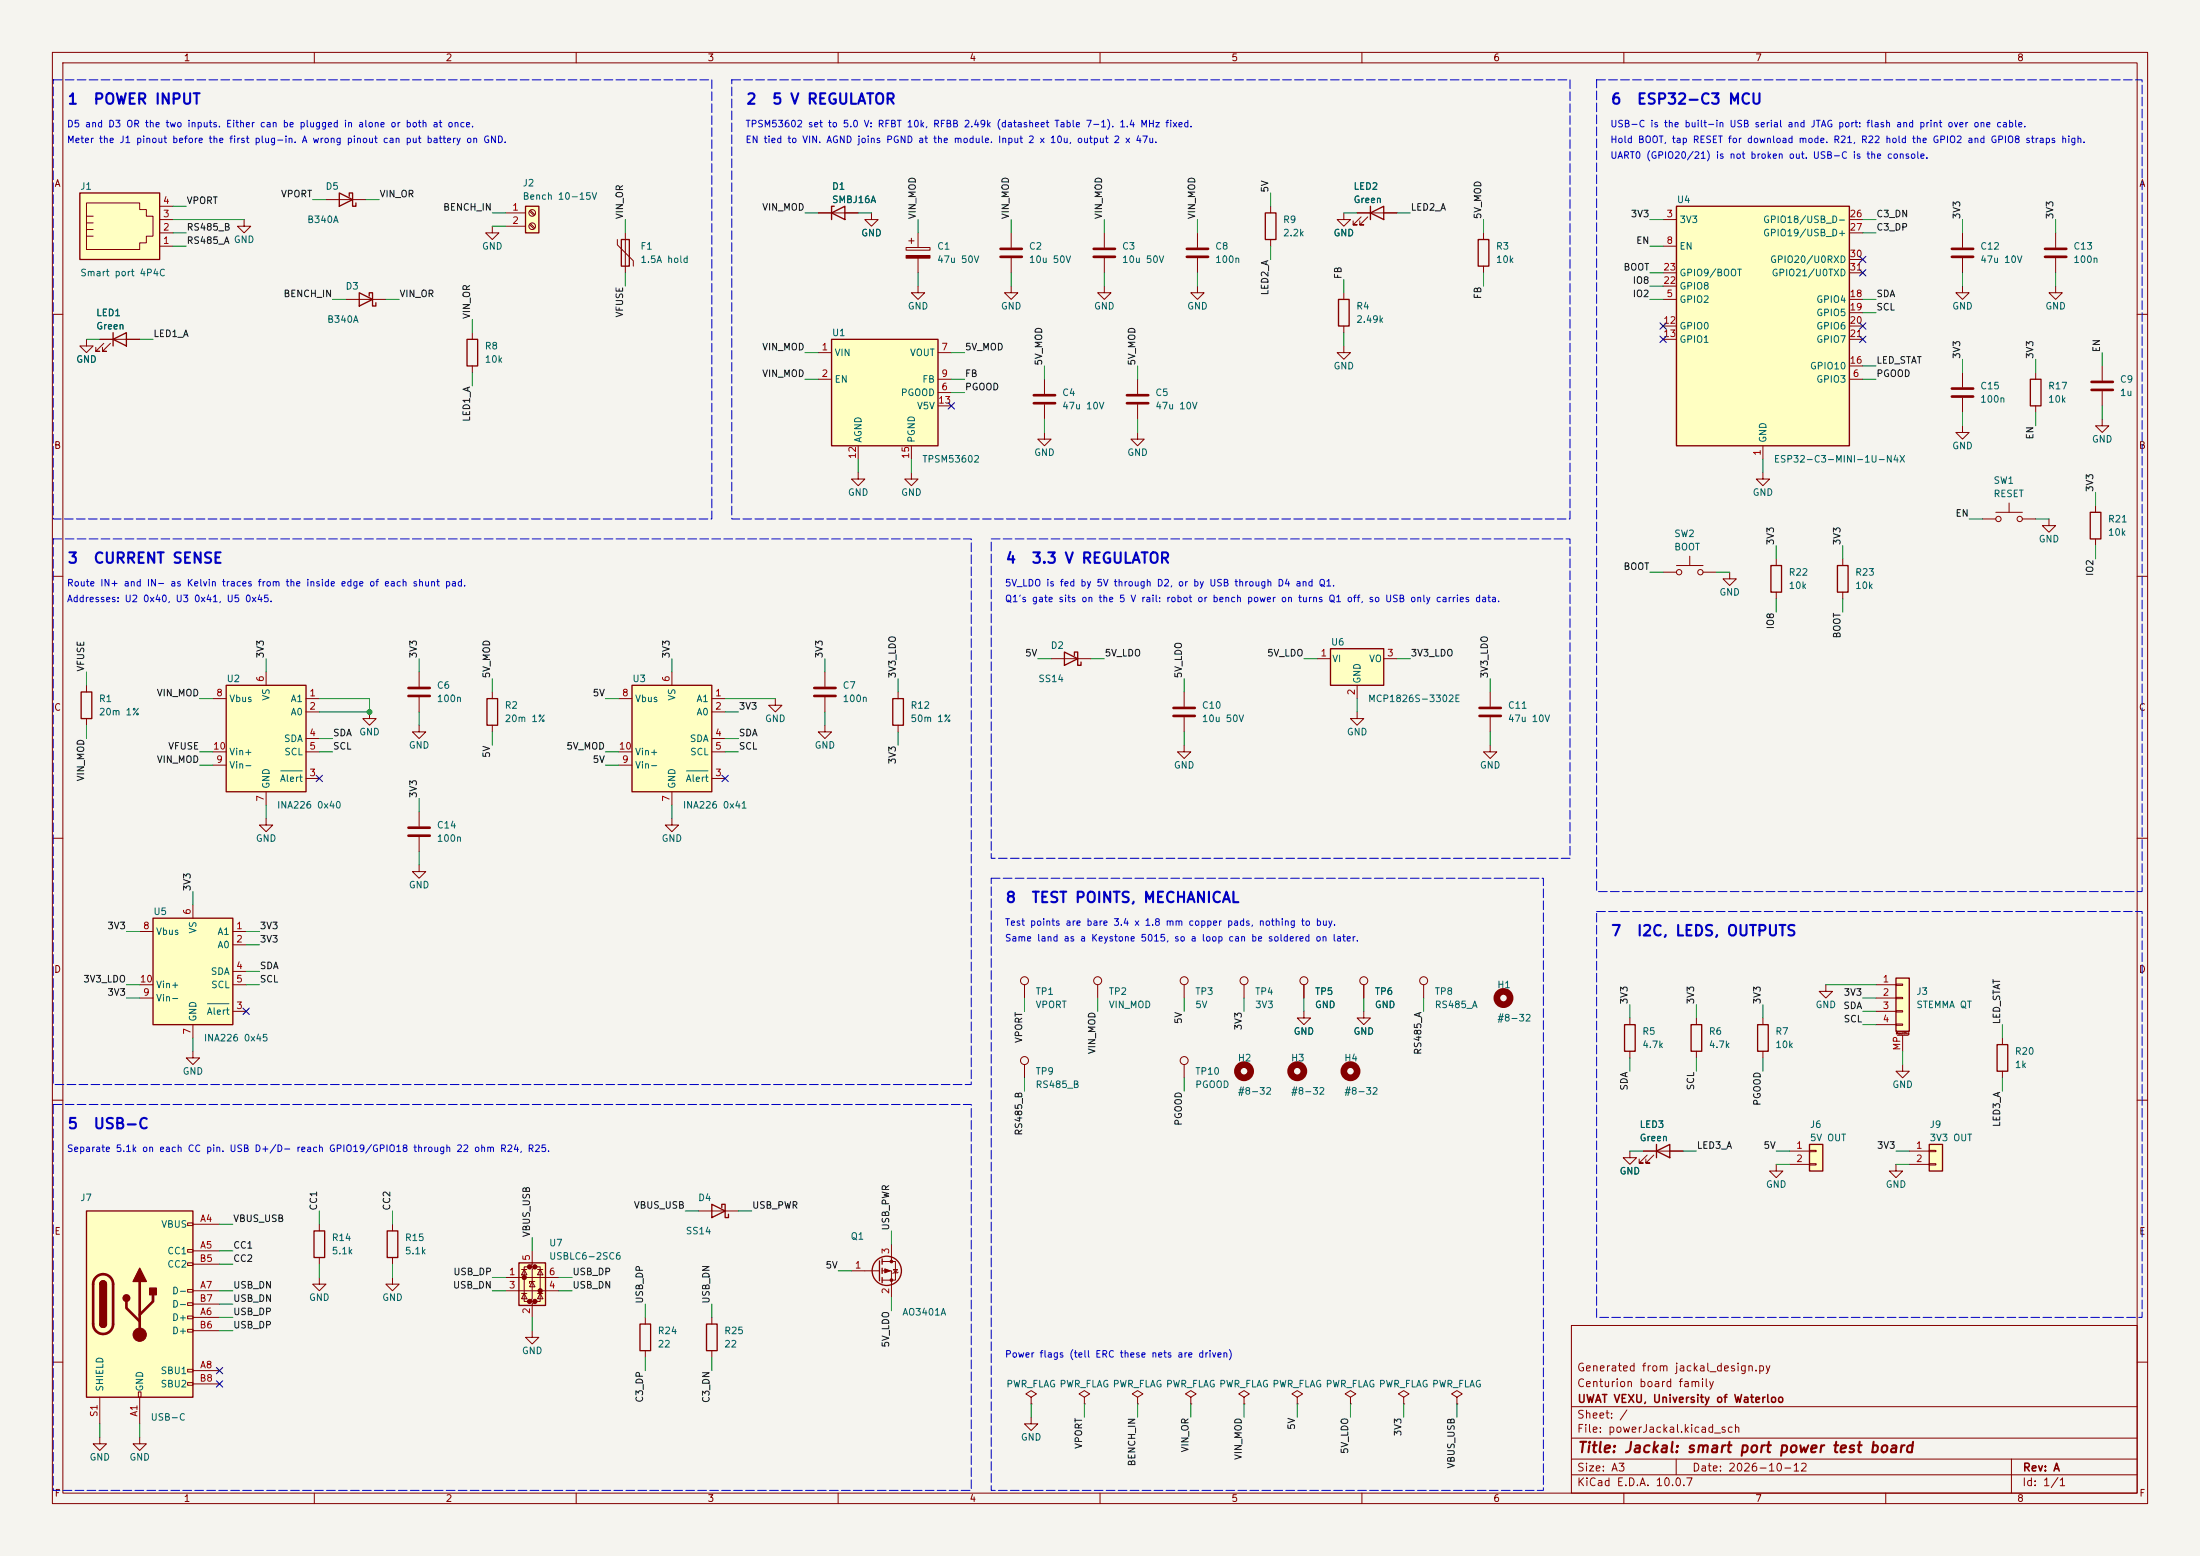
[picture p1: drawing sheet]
<svg xmlns="http://www.w3.org/2000/svg" width="420mm" height="297mm" viewBox="0 0 420 297" stroke-linecap="round" stroke-linejoin="round" font-family="sans-serif">
<path d="M0 0h420v297h-420z" fill="#f5f4ef" stroke="#f5f4ef" stroke-width=".19"/>
<g fill="none" stroke="#840000" stroke-width=".19">
<path d="M10 10h400v277h-400zM12 12h396v273h-396zM60 10v2M110 10v2M160 10v2M210 10v2M260 10v2M310 10v2M360 10v2M62.2 38.1h7.6M66 57.2h7.7M193 44.5v2.7"/>
<path d="M193 49.3v2.8M256.5 55.9v1.3M283.2 44.5v1.2M283.2 50.8v1.3M374.6 44.5v2.7M374.6 49.3v2.8M392.4 44.5v2.7M392.4 49.3v2.8M10 60h2M256.5 66v1.3h1.3l-1.3 1.3-1.2-1.3h1.2M256.5 62.2v1.3M408 60h2"/>
<path d="M401.3 80v1.3h1.3l-1.3 1.3-1.3-1.3h1.3M10 110h2M408 110h2M10 160h2M80 154.9v2.8M80 159.8v2.8M128.3 156.2v1.3h1.2l-1.2 1.3-1.3-1.3h1.3M408 160h2M10 210h2M408 210h2M61 233.7v1.2M61 243.8v1.3h1.2l-1.2 1.3-1.3-1.3h1.3"/>
<path d="M61 240v1.3M74.9 243.8v1.3h1.3l-1.3 1.3-1.2-1.3h1.2M300 253h108v32h-108zM10 260h2M26.7 274.3v1.3h1.2l-1.2 1.3-1.3-1.3h1.3M300 278.5h108M300 274.5h108M300 268.5h108M320 278.5v3M384 278.5v6.5M408 260h2M60 285v2"/>
<path d="M110 285v2M160 285v2M210 285v2M260 285v2M300 281.5h108M310 285v2M360 285v2"/>
</g>
<path d="M64.8 36.8l2.5 1.3-2.5 1.3zM66.7 37.5v-.7h.6v2.6h.6v-.7M68.6 55.9l2.5 1.3-2.5 1.2zM70.5 56.5v-.6h.6v2.5h.7v-.6M255.5 57.2h2.1v5h-2.1zM282.2 45.7h2v5.1h-2zM59.9 234.9h2.1v5.1h-2.1z" fill="none" stroke="#840000" stroke-width=".25"/>
<path d="M191 47.5h4.1M191 49h4.1M372.6 47.5h4.1M372.6 49h4.1M390.4 47.5h4.1M390.4 49h4.1M78 158h4M78 159.5h4" fill="none" stroke="#840000" stroke-width=".51"/>
<path d="M120.6 130.8h15.3v20.3h-15.3z" fill="#ffffc2"/>
<path d="M120.6 130.8h15.3v20.3h-15.3z" fill="none" stroke="#840000" stroke-width=".25"/>
<path d="M16.5 64.8v1.2h1.3l-1.3 1.3-1.3-1.3h1.3M118.1 133.4h2.5M128.3 128.3v2.5M135.9 133.4h2.5M135.9 135.9h2.5M118.1 143.5h2.5M118.1 146.1h2.5M128.3 151.1v2.6M135.9 148.6h2.5M135.9 141h2.5M135.9 143.5h2.5" fill="none" stroke="#840000" stroke-width=".19"/>
<path d="M131.1 147.1h4.1" fill="none" stroke="#006464" stroke-width=".19"/>
<path d="M15.2 36.8h15.3v12.7h-15.3z" fill="#ffffc2"/>
<g fill="none" stroke="#840000" stroke-width=".19">
<path d="M16.5 38.7h10.2v1.3h1.2v1.3h1.3v3.8h-1.3v1.3h-1.2v1.2h-10.2zM30.5 39.4h2.5M16.5 41.3h1.3M16.5 42.5h1.3M16.5 43.8h1.3M16.5 45.1h1.3M30.5 47h2.5M30.5 44.5h2.5M30.5 41.9h2.5M46.6 41.9v1.3h1.3l-1.3 1.3-1.3-1.3h1.3M19 64.8h7.7M19.8 65.5l-1.5 1.6h.7h-.7v-.8"/>
<path d="M21.1 65.5l-1.5 1.6h.7h-.7v-.8M101.6 254v1.3h1.3l-1.3 1.2-1.3-1.2h1.3M123.2 251.5v1.2M123.2 257.8v1.3"/>
</g>
<path d="M15.2 36.8h15.3v12.7h-15.3zM21.6 64.8l2.5-1.3v2.5zM21.6 63.5v2.5M122.2 252.7h2v5.1h-2z" fill="none" stroke="#840000" stroke-width=".25"/>
<path d="M29.2 175.3h15.2v20.3h-15.2z" fill="#ffffc2"/>
<path d="M29.2 175.3h15.2v20.3h-15.2z" fill="none" stroke="#840000" stroke-width=".25"/>
<path d="M26.7 177.8h2.5M36.8 172.7v2.6M44.4 177.8h2.6M26.7 188h2.5M26.7 190.5h2.5M36.8 195.6v2.5M44.4 180.3h2.6M44.4 193h2.6M44.4 185.4h2.6M44.4 188h2.6" fill="none" stroke="#840000" stroke-width=".19"/>
<path d="M39.6 191.6h4.1" fill="none" stroke="#006464" stroke-width=".19"/>
<path d="M99.1 241h5v8.2h-5z" fill="#ffffc2"/>
<g fill="#840000" stroke="#840000" stroke-width=".51">
<circle cx="100.1" cy="243.8" r=".25"/>
<circle cx="101.1" cy="241.8" r=".25"/>
<circle cx="101.1" cy="248.4" r=".25"/>
<circle cx="102.1" cy="241.8" r=".25"/>
<circle cx="102.1" cy="248.4" r=".25"/>
<circle cx="103.1" cy="246.4" r=".25"/>
</g>
<g fill="none" stroke="#840000" stroke-width=".19">
<path d="M74.9 233.7v1.2M101.6 238.8v2.5l-.5 .5h1l-.5 .5v5.6l-.5 .5h1l-.5 .5v2.6M74.9 240v1.3M96.5 243.8h10.2M96.5 246.4h10.2M99.6 246.9h1M99.6 242.3h1M100.1 242.3l.5 1h-1zM100.1 246.9l.5 1h-1zM101.1 241.8h-1v6.6h1M101.6 244.6l.5 1h-1zM102.1 244.6h-1v.4"/>
<path d="M102.1 241.8h1v6.6h-1M102.6 246.9h1M102.6 242.3h1M103.1 242.3l.5 1h-1zM103.1 246.9l.5 1h-1zM19 274.3v1.3h1.3l-1.3 1.3-1.2-1.3h1.2"/>
</g>
<path d="M73.9 234.9h2v5.1h-2zM99.1 241h5v8.2h-5z" fill="none" stroke="#840000" stroke-width=".25"/>
<path d="M16.5 231.1h20.3v35.6h-20.3z" fill="#ffffc2"/>
<g fill="none" stroke="#840000" stroke-width=".19">
<path d="M35.8 233.4h1v.5h-1zM35.8 238.5h1v.5h-1zM36.8 233.7h5.1M36.8 238.8h5.1M35.8 241h1v.6h-1zM35.8 246.1h1v.5h-1zM35.8 248.7h1v.5h-1zM35.8 251.2h1v.5h-1zM35.8 253.7h1v.6h-1zM36.8 251.5h5.1M36.8 246.4h5.1M36.8 241.3h5.1"/>
<path d="M36.8 254h5.1M36.8 248.9h5.1M19 266.7v5.1M26.4 265.7h.5v1h-.5zM26.7 266.7v5.1M35.8 261.4h1v.5h-1zM35.8 263.9h1v.5h-1zM36.8 261.6h5.1M36.8 264.2h5.1"/>
</g>
<path d="M16.5 231.1h20.3v35.6h-20.3zM19 245.1a.64 .64 0 0 1 .7-.6 .64 .64 0 0 1 .6 .6M19 252.7a.64 .64 0 0 0 .7 .7 .64 .64 0 0 0 .6-.7" fill="none" stroke="#840000" stroke-width=".25"/>
<path d="M18.3 243.8a1.9 1.9 0 0 1 2.1-.4 1.9 1.9 0 0 1 1.2 1.7v7.6a1.91 1.91 0 0 1-1.9 1.9 1.91 1.91 0 0 1-1.9-1.9v-7.7l.2-.7zM24.1 248.4v1.3l2.6 2.5M26.7 244.6v10.2M29.2 247.1v1.3l-2.5 2.6" fill="none" stroke="#840000" stroke-width=".51"/>
<g fill="#840000" stroke="#840000" stroke-width=".25">
<path d="M19 245.1h1.3v7.6h-1.3z"/>
<path d="M19.2 244.7a.64 .64 0 0 1 .7-.2 .64 .64 0 0 1 .4 .6h-1.3z"/>
<path d="M19 252.7h1.3a.64 .64 0 0 1-.6 .7 .64 .64 0 0 1-.7-.7z"/>
<path d="M26.7 242.1l1.2 2.5h-2.5z"/>
<path d="M28.6 245.9h1.2v1.2h-1.2z"/>
<circle cx="24.1" cy="247.8" r=".63"/>
</g>
<circle cx="26.7" cy="254.8" r="1.27" fill="#840000" stroke="#840000" stroke-width=".19"/>
<path d="M368.3 218.4h2.5v5.1h-2.5z" fill="#ffffc2"/>
<path d="M118.6 45.7h1.5v5.1h-1.5zM89.2 64.8h2v5.1h-2zM381.3 199.4h2v5.1h-2zM368.3 218.4h2.5v5.1h-2.5z" fill="none" stroke="#840000" stroke-width=".25"/>
<g fill="none" stroke="#840000" stroke-width=".19">
<path d="M94 43.2v1.3h1.2l-1.2 1.2-1.3-1.2h1.3M117.9 45.7v1l3 3.1v1M119.4 44.5v7.6M90.2 63.5v1.3M90.2 69.9v1.2M80 138.4v1.3h1.3l-1.3 1.3-1.3-1.3h1.3M382.3 198.1v1.3M363.2 203.2v1.3h1.3l-1.3 1.2-1.3-1.2h1.3M364.5 219.7h3.8M368.3 219.6h1.3v.2h-1.3zM382.3 204.5v1.2M364.5 222.2h3.8"/>
<path d="M368.3 222.1h1.3v.3h-1.3z"/>
</g>
<path d="M100.3 39.4h2.6v5.1h-2.6z" fill="#ffffc2"/>
<path d="M100.3 39.4h2.6v5.1h-2.6zM203.2 124.5l2.5 1.2-2.5 1.3zM205.1 125.1v-.6h.6v2.5h.7v-.6" fill="none" stroke="#840000" stroke-width=".25"/>
<g fill="none" stroke="#840000" stroke-width=".19">
<path d="M96.5 40.6h3.8M96.5 43.2h3.8M101.1 40.3l.8 .8M101.1 42.8l.8 .9M101.2 40.1l.9 .9M101.2 42.7l.9 .8M200.7 125.7h7.6M226.1 132.1v2.8M226.1 136.9v2.8"/>
<circle cx="101.6" cy="43.2" r=".63"/>
<circle cx="101.6" cy="40.6" r=".63"/>
</g>
<path d="M224 135.1h4.1M224 136.7h4.1" fill="none" stroke="#840000" stroke-width=".51"/>
<path d="M254 123.8h10.2v7h-10.2z" fill="#ffffc2"/>
<path d="M15.5 132.1h2v5.1h-2zM170.4 133.4h2.1v5h-2.1zM254 123.8h10.2v7h-10.2zM322.8 195.6h2.1v5.1h-2.1zM335.5 195.6h2.1v5.1h-2.1zM316.2 219.7l2.6-1.3v2.6zM316.2 218.4v2.6M135.9 229.9l2.5 1.2-2.5 1.3zM137.8 230.5v-.6h.6v2.5h.7v-.6M134.9 252.7h2v5.1h-2z" fill="none" stroke="#840000" stroke-width=".25"/>
<g fill="none" stroke="#840000" stroke-width=".19">
<path d="M16.5 130.8v1.3M16.5 137.2v1.2M148 133.4v1.2h1.3l-1.3 1.3-1.3-1.3h1.3M157.5 138.4v1.3h1.2l-1.2 1.3-1.3-1.3h1.3M157.5 128.3v2.8M157.5 133.1v2.8M171.4 132.1v1.3M171.4 138.4v1.3M251.5 125.7h2.5M259.1 135.9v1.3h1.2l-1.2 1.2-1.3-1.2h1.3M259.1 130.8v2.6M264.2 125.7h2.5"/>
<path d="M284.5 132.1v2.8M284.5 136.9v2.8M226.1 142.2v1.3h1.2l-1.2 1.3-1.3-1.3h1.3M284.5 142.2v1.3h1.2l-1.2 1.3-1.3-1.3h1.3M209.5 188v2.5M226.1 188v2.5M237.5 188v2.5M323.8 194.3v1.3M336.5 194.3v1.3M313.7 219.7h7.6M323.8 200.7v1.2M336.5 200.7v1.2"/>
<path d="M133.3 231.1h7.7M314.5 220.5l-1.6 1.5h.8h-.8v-.8M315.7 220.5l-1.5 1.5h.8h-.8v-.8M135.9 251.5v1.2M135.9 257.8v1.3"/>
<circle cx="209.5" cy="187.2" r=".76"/>
<circle cx="226.1" cy="187.2" r=".76"/>
<circle cx="237.5" cy="187.2" r=".76"/>
</g>
<path d="M155.4 131.3h4.1M155.4 132.8h4.1M282.4 135.1h4.1M282.4 136.7h4.1" fill="none" stroke="#840000" stroke-width=".51"/>
<path d="M361.9 186.7h2.6v10.2h-2.6z" fill="#ffffc2"/>
<path d="M361.9 186.7h2.6v10.2h-2.6z" fill="none" stroke="#840000" stroke-width=".25"/>
<path d="M348.6 188v1.2h1.2l-1.2 1.3-1.3-1.3h1.3M358.1 188h3.8M358.1 190.5h3.8M358.1 193h3.8M358.1 195.6h3.8M361.9 187.8h1.3v.3h-1.3zM361.9 190.4h1.3v.2h-1.3zM361.9 192.9h1.3v.3h-1.3zM361.9 195.5h1.3v.2h-1.3zM362.2 197.6h2M363.2 197.6v3.1M361.9 222.2v1.3h1.3l-1.3 1.3-1.2-1.3h1.2" fill="none" stroke="#840000" stroke-width=".19"/>
<path d="M345.4 218.4h2.6v5.1h-2.6z" fill="#ffffc2"/>
<path d="M345.4 218.4h2.6v5.1h-2.6z" fill="none" stroke="#840000" stroke-width=".25"/>
<path d="M341.6 219.7h3.8M345.4 219.6h1.3v.2h-1.3zM341.6 222.2h3.8M345.4 222.1h1.3v.3h-1.3z" fill="none" stroke="#840000" stroke-width=".19"/>
<path d="M43.2 130.8h15.2v20.3h-15.2z" fill="#ffffc2"/>
<g fill="none" stroke="#840000" stroke-width=".25">
<path d="M387.6 72.4h2v5.1h-2zM338.1 108h2v5h-2zM350.8 108h2v5h-2zM43.2 130.8h15.2v20.3h-15.2zM93 133.4h2v5h-2zM310.1 195.6h2.1v5.1h-2.1zM167.9 240.7v3.8M168.4 240.3v1M168.4 242.1v1M168.4 243.8v1.1"/>
<circle cx="169.3" cy="242.6" r="2.79"/>
</g>
<g fill="none" stroke="#840000" stroke-width=".19">
<path d="M173 47.2h4.5v.6h-4.5zM173.5 46h1M174 45.5v1M175.3 54.6v1.3h1.2l-1.2 1.3-1.3-1.3h1.3M175.3 44.5v2.7M175.3 49.3v2.8M210.8 54.6v1.3h1.3l-1.3 1.3-1.3-1.3h1.3M256.5 40.6v1.3h1.3l-1.3 1.3-1.2-1.3h1.2M374.6 54.6v1.3h1.3l-1.3 1.3-1.2-1.3h1.2M392.4 54.6v1.3h1.3l-1.3 1.3-1.2-1.3h1.2M374.6 71.1v2.8M374.6 75.9v2.8"/>
<path d="M388.6 71.1v1.3M388.6 77.5v1.2M336.5 90.2v1.2h1.3l-1.3 1.3-1.2-1.3h1.2M374.6 81.3v1.3h1.3l-1.3 1.2-1.2-1.2h1.2M378.5 99.1h2.5M381 97.8h5.1M383.5 96v1.8M386.1 99.1h2.5M391.2 99.1v1.2h1.2l-1.2 1.3-1.3-1.3h1.3M317.5 109.2h2.5M320 108h5.1M322.6 106.2v1.8"/>
<path d="M325.1 109.2h2.6M330.2 109.2v1.3h1.3l-1.3 1.3-1.3-1.3h1.3M339.1 106.7v1.3M339.1 113v1.3M351.8 106.7v1.3M351.8 113v1.3M40.6 133.4h2.6M50.8 128.3v2.5M58.4 133.4h2.6M58.4 135.9h2.6M70.5 135.9v1.3h1.3l-1.3 1.2-1.2-1.2h1.2M94 132.1v1.3"/>
<path d="M94 138.4v1.3M40.6 143.5h2.6M40.6 146.1h2.6M50.8 156.2v1.3h1.3l-1.3 1.3-1.3-1.3h1.3M50.8 151.1v2.6M58.4 148.6h2.6M58.4 141h2.6M58.4 143.5h2.6M80 165.1v1.3h1.3l-1.3 1.2-1.3-1.2h1.3M195.6 188v2.5M248.9 193v1.3h1.3l-1.3 1.3-1.3-1.3h1.3M248.9 188v2.5"/>
<path d="M260.3 193v1.3h1.3l-1.3 1.3-1.2-1.3h1.2M260.3 188v2.5M271.8 188v2.5M311.1 194.3v1.3M36.8 200.7v1.2h1.3l-1.3 1.3-1.2-1.3h1.2M195.6 203.2v2.5M226.1 203.2v2.5M311.1 219.7v1.3h1.3l-1.3 1.2-1.2-1.2h1.2M311.1 200.7v1.2M170.2 237.5v3.3M339.1 222.2v1.3h1.3l-1.3 1.3-1.3-1.3h1.3M162.6 242.6h5.3"/>
<path d="M168.4 240.8h2.5v3.5h-2.5M168.4 242.6h1.8v5M170.6 242.3h.7l-.4 .7zM171.4 242.8l-1 .3M196.8 270.5v1.3h1.3l-1.3 1.2-1.2-1.2h1.2M196.8 266.7l1.1-.6-1.1-.7-1 .7 1 .6v1.3M196.8 268h.1M207 266.7l1-.6-1-.7-1 .7 1 .6v1.3M207 268h.1M217.2 266.7l1-.6-1-.7-1 .7 1 .6v1.3M217.2 268h.1M227.3 266.7l1-.6-1-.7-1 .7 1 .6v1.3"/>
<path d="M227.3 268h.1M237.5 266.7l1-.6-1-.7-1 .7 1 .6v1.3M237.5 268h.1M247.6 266.7l1.1-.6-1.1-.7-1 .7 1 .6v1.3M247.6 268h.1M257.8 266.7l1-.6-1-.7-1 .7 1 .6v1.3M257.8 268h.1M268 266.7l1-.6-1-.7-1 .7 1 .6v1.3M268 268h.1M278.1 266.7l1-.6-1-.7-1 .7 1 .6v1.3M278.1 268h.1"/>
<circle cx="381.5" cy="99.1" r=".51"/>
<circle cx="385.6" cy="99.1" r=".51"/>
<circle cx="320.5" cy="109.2" r=".51"/>
<circle cx="324.6" cy="109.2" r=".51"/>
<circle cx="195.6" cy="187.2" r=".76"/>
<circle cx="248.9" cy="187.2" r=".76"/>
<circle cx="260.4" cy="187.2" r=".76"/>
<circle cx="271.8" cy="187.2" r=".76"/>
<circle cx="195.6" cy="202.4" r=".76"/>
<circle cx="226.1" cy="202.4" r=".76"/>
</g>
<path d="M53.6 147.1h4.1" fill="none" stroke="#006464" stroke-width=".19"/>
<g fill="none" stroke="#840000" stroke-width="1.3">
<circle cx="287" cy="190.5" r="1.27"/>
<circle cx="237.5" cy="204.5" r="1.27"/>
<circle cx="247.6" cy="204.5" r="1.27"/>
<circle cx="257.8" cy="204.5" r="1.27"/>
</g>
<path d="M372.6 74.2h4.1M372.6 75.7h4.1" fill="none" stroke="#840000" stroke-width=".51"/>
<g fill="#840000" stroke="#840000" stroke-width=".19">
<path d="M168.9 242.2l1 .4-1 .4z"/>
<path d="M173 48.8h4.5v.5h-4.5z"/>
<circle cx="170.2" cy="240.8" r=".25"/>
<circle cx="170.2" cy="244.3" r=".25"/>
</g>
<path d="M320 39.4h33.1v45.7h-33.1z" fill="#ffffc2"/>
<path d="M159.3 39.4h-.6v2.5M320 39.4h33.1v45.7h-33.1zM158.7 40.6l2.6-1.2v2.5zM399 97.8h2.1v5.1h-2.1z" fill="none" stroke="#840000" stroke-width=".25"/>
<g fill="none" stroke="#840000" stroke-width=".19">
<path d="M156.2 40.6h7.6M166.4 40.6v1.3h1.2l-1.2 1.3-1.3-1.3h1.3M193 54.6v1.3h1.3l-1.3 1.3-1.2-1.3h1.2M210.8 44.5v2.7M210.8 49.3v2.8M228.6 44.5v2.7M228.6 49.3v2.8M317.5 41.9h2.5M317.5 57.2h2.5M317.5 47h2.5M317.5 54.6h2.5M317.5 52.1h2.5"/>
<path d="M353.1 41.9h2.5M353.1 57.2h2.5M353.1 59.7h2.5M353.1 52.1h2.5M353.1 44.5h2.5M353.1 49.5h2.5M199.4 72.4v2.8M199.4 77.2v2.8M217.2 72.4v2.8M217.2 77.2v2.8M317.5 62.2h2.5M317.5 64.8h2.5"/>
<path d="M353.1 72.4h2.5M353.1 62.2h2.5M353.1 64.8h2.5M353.1 69.9h2.5M401.3 69.9v2.7M401.3 74.7v2.8M199.4 82.6v1.2h1.3l-1.3 1.3-1.3-1.3h1.3M217.2 82.6v1.2h1.2l-1.2 1.3-1.3-1.3h1.3M336.5 85.1v2.5M400 96.5v1.3M400 102.9v1.2M80 128.3v2.8"/>
<path d="M80 133.1v2.8"/>
</g>
<path d="M208.8 47.5h4.1M208.8 49h4.1M226.6 47.5h4M226.6 49h4M197.4 75.4h4M197.4 77h4M215.1 75.4h4.1M215.1 77h4.1M399.3 72.9h4.1M399.3 74.4h4.1M78 131.3h4M78 132.8h4" fill="none" stroke="#840000" stroke-width=".51"/>
<path d="M158.7 64.8h20.4v20.3h-20.4z" fill="#ffffc2"/>
<path d="M261.6 39.4v2.5M241.6 40.6h2v5.1h-2zM261.6 40.6l2.6-1.2v2.5zM158.7 64.8h20.4v20.3h-20.4z" fill="none" stroke="#840000" stroke-width=".25"/>
<g fill="none" stroke="#840000" stroke-width=".19">
<path d="M242.6 39.4v1.2M156.2 40.6h2.5M161.3 40.6h2.5M228.6 54.6v1.3h1.3l-1.3 1.3-1.3-1.3h1.3M242.6 45.7v1.3M259.1 40.6h7.6M259.8 41.4l-1.5 1.5h.8h-.8v-.7M261.1 41.4l-1.5 1.5h.7h-.7v-.7M19 64.8h2.6M24.1 64.8h2.6M156.2 67.3h2.5M156.2 72.4h2.5"/>
<path d="M179.1 67.3h2.5M179.1 72.4h2.5M179.1 74.9h2.5M179.1 77.5h2.5M163.8 90.2v1.2h1.3l-1.3 1.3-1.2-1.3h1.2M163.8 85.1v2.5M174 90.2v1.2h1.3l-1.3 1.3-1.3-1.3h1.3M174 85.1v2.5M248.9 188v2.5M260.3 188v2.5M313.7 219.7h2.5M318.8 219.7h2.5"/>
</g>
<g fill="none" stroke="#009600" stroke-width=".19">
<path d="M33 39.4h2.6M59.7 38.1h2.5M69.8 38.1h2.6M242.6 36.8v2.6M33 41.9h13.6M33 47h2.6M33 44.5h2.6M63.5 57.2h2.5M73.7 57.2h2.5M94 43.2h2.5M94 40.6h2.5M119.4 41.9v2.6"/>
<path d="M119.4 52.1v2.5M153.7 40.6h2.5M163.8 40.6h2.6M175.3 41.9v2.6M175.3 52.1v2.5M193 41.9v2.6M193 52.1v2.5M210.8 41.9v2.6M210.8 52.1v2.5M228.6 41.9v2.6M228.6 52.1v2.5M242.6 47v2.5"/>
<path d="M256.5 40.6h2.6M256.5 53.3v2.6M266.7 40.6h2.5M283.2 41.9v2.6M283.2 52.1v2.5M315 41.9h2.5M315 47h2.5M315 52.1h2.5M315 57.2h2.5M315 54.6h2.5M355.6 41.9h2.5M355.6 44.5h2.5"/>
<path d="M355.6 57.2h2.5M355.6 59.7h2.5M374.6 41.9v2.6M374.6 52.1v2.5M392.4 41.9v2.6M392.4 52.1v2.5M16.5 64.8h2.5M26.7 64.8h2.5M90.2 61v2.5M90.2 71.1v2.6M153.7 72.4h2.5M153.7 67.3h2.5"/>
<path d="M181.6 72.4h2.5M181.6 67.3h2.5M181.6 74.9h2.5M199.4 69.9v2.5M217.2 69.9v2.5M256.5 63.5v2.5M355.6 69.9h2.5M355.6 72.4h2.5M374.6 68.6v2.5M374.6 78.7v2.6M388.6 68.6v2.5M388.6 78.7v2.6"/>
<path d="M401.3 67.3v2.6M401.3 77.5v2.5M163.8 87.6v2.6M174 87.6v2.6M199.4 80v2.6M217.2 80v2.6M336.5 87.6v2.6M375.9 99.1h2.6M388.6 99.1h2.6M400 94v2.5M315 109.2h2.5M327.7 109.2h2.5"/>
<path d="M339.1 104.1v2.6M339.1 114.3v2.5M351.8 104.1v2.6M351.8 114.3v2.5M400 104.1v2.6M16.5 128.3v2.5M16.5 138.4v2.6M38.1 133.4h2.5M50.8 125.7v2.6M61 133.4h9.5v2.5h-9.5M80 125.7v2.6M80 135.9v2.5"/>
<path d="M94 129.5v2.6M94 139.7v2.5M115.6 133.4h2.5M128.3 125.7v2.6M138.4 133.4h9.6M138.4 135.9h2.6M157.5 125.7v2.6M157.5 135.9v2.5M171.4 129.5v2.6M171.4 139.7v2.5M198.1 125.7h2.6M208.3 125.7h2.5"/>
<path d="M226.1 129.5v2.6M226.1 139.7v2.5M248.9 125.7h2.6M259.1 133.4v2.5M266.7 125.7h2.5M284.5 129.5v2.6M284.5 139.7v2.5M38.1 143.5h2.5M38.1 146.1h2.5M50.8 153.7v2.5M61 143.5h2.5M61 141h2.5"/>
<path d="M80 152.4v2.5M115.6 143.5h2.5M115.6 146.1h2.5M128.3 153.7v2.5M138.4 143.5h2.6M138.4 141h2.6M24.1 177.8h2.6M36.8 170.2v2.5M47 177.8h2.5M80 162.6v2.5M24.1 190.5h2.6M24.1 188h2.6"/>
<path d="M36.8 198.1v2.6M47 188h2.5M47 185.4h2.5M47 180.3h2.5M195.6 190.5v2.5M209.5 190.5v2.5M226.1 190.5v2.5M237.5 190.5v2.5M248.9 190.5v2.5M260.3 190.5v2.5M271.8 190.5v2.5M311.1 191.8v2.5"/>
<path d="M323.8 191.8v2.5M336.5 191.8v2.5M348.6 188h9.5M355.6 190.5h2.5M355.6 193h2.5M355.6 195.6h2.5M382.3 195.6v2.5M195.6 205.7v2.6M226.1 205.7v2.6M311.1 219.7h2.6M311.1 201.9v2.6M321.3 219.7h2.5"/>
<path d="M323.8 201.9v2.6M336.5 201.9v2.6M339.1 219.7h2.5M361.9 219.7h2.6M363.2 200.7v2.5M382.3 205.7v2.6M41.9 233.7h2.5M41.9 238.8h2.5M61 231.1v2.6M74.9 231.1v2.6M101.6 236.2v2.6M130.8 231.1h2.5"/>
<path d="M141 231.1h2.5M170.2 234.9v2.6M339.1 222.2h2.5M361.9 222.2h2.6M41.9 246.4h2.5M41.9 254h2.5M41.9 248.9h2.5M41.9 241.3h2.5M41.9 251.5h2.5M61 241.3v2.5M74.9 241.3v2.5M94 243.8h2.5"/>
<path d="M94 246.4h2.5M101.6 251.5v2.5M106.7 243.8h2.5M106.7 246.4h2.5M123.2 248.9v2.6M123.2 259.1v2.5M135.9 248.9v2.6M135.9 259.1v2.5M160 242.6h2.6M170.2 247.6v2.6M19 271.8v2.5M26.7 271.8v2.5"/>
<path d="M196.8 268v2.5M207 268v2.5M217.2 268v2.5M227.3 268v2.5M237.5 268v2.5M247.6 268v2.5M257.8 268v2.5M268 268v2.5M278.1 268v2.5"/>
</g>
<g fill="none" stroke="#000084" stroke-width=".19">
<path d="M355 51.5l1.2 1.2M355 48.9l1.2 1.2M356.2 51.5l-1.2 1.2M356.2 48.9l-1.2 1.2M181 76.9l1.2 1.2M182.2 76.9l-1.2 1.2M316.9 64.2l1.2 1.2M316.9 61.6l1.2 1.2M318.1 64.2l-1.2 1.2M318.1 61.6l-1.2 1.2M355 61.6l1.2 1.2M355 64.2l1.2 1.2"/>
<path d="M356.2 61.6l-1.2 1.2M356.2 64.2l-1.2 1.2M60.4 148l1.2 1.2M61.6 148l-1.2 1.2M137.8 148l1.2 1.2M139 148l-1.2 1.2M46.4 192.4l1.2 1.2M47.6 192.4l-1.2 1.2M41.3 263.6l1.2 1.2M41.3 261l1.2 1.2M42.5 263.6l-1.2 1.2M42.5 261l-1.2 1.2"/>
</g>
<path d="M10.2 15.2h125.7v83.9h-125.7v-83.9M139.7 15.2h160v83.9h-160v-83.9M304.8 15.2h104.1v155h-104.1v-155M10.2 102.9h175.2v104.1h-175.2v-104.1M189.2 102.9h110.5v60.9h-110.5v-60.9M189.2 167.6h105.4v116.9h-105.4v-116.9M304.8 174h104.1v77.5h-104.1v-77.5M10.2 210.8h175.2v73.7h-175.2v-73.7" fill="none" stroke="#0000c2" stroke-width=".19" stroke-dasharray="1.7 .6"/>
<circle cx="70.5" cy="135.9" r=".46" fill="#009600" stroke="#009600" stroke-width=".19"/>
<g font-size="2" fill="#0000c2">
<text x="12.8" y="20.4">1</text>
<text x="17.7" y="20.4">POWER INPUT</text>
<text x="142.3" y="20.4">2</text>
<text x="147.3" y="20.4">5 V REGULATOR</text>
<text x="307.4" y="20.4">6</text>
<text x="312.4" y="20.4">ESP32-C3 MCU</text>
<text x="12.8" y="108">3</text>
<text x="17.7" y="108">CURRENT SENSE</text>
<text x="191.8" y="108">4</text>
<text x="196.8" y="108">3.3 V REGULATOR</text>
<text x="191.8" y="172.8">8</text>
<text x="196.8" y="172.8">TEST POINTS, MECHANICAL</text>
<text x="307.4" y="179.2">7</text>
<text x="312.4" y="179.2">I2C, LEDS, OUTPUTS</text>
<text x="12.8" y="216">5</text>
<text x="17.7" y="216">USB-C</text>
</g>
<text font-size="2" fill="#840000" x="301" y="277.8">Title: Jackal: smart port power test board</text>
<g font-size="1.5" fill="#840000">
<text x="300.9" y="262.1">Generated from jackal_design.py</text>
<text x="300.9" y="265.1">Centurion board family</text>
<text x="301" y="268.1">UWAT VEXU, University of Waterloo</text>
<text x="300.9" y="273.8">File: powerJackal.kicad_sch</text>
<text x="300.9" y="271.1">Sheet: /</text>
<text x="300.9" y="281.2">Size: A3</text>
<text x="322.9" y="281.2">Date: 2026-10-12</text>
<text x="386" y="281.2">Rev: A</text>
<text x="300.9" y="284">KiCad E.D.A. 10.0.7</text>
<text x="385.9" y="284">Id: 1/1</text>
</g>
<g font-size="1.3" fill="#840000">
<text x="35" y="12">1</text>
<text x="85" y="12">2</text>
<text x="135" y="12">3</text>
<text x="185" y="12">4</text>
<text x="235" y="12">5</text>
<text x="285" y="12">6</text>
<text x="335" y="12">7</text>
<text x="385" y="12">8</text>
<text x="10.3" y="36">A</text>
<text x="408.3" y="36">A</text>
<text x="10.2" y="86">B</text>
<text x="408.2" y="86">B</text>
<text x="10.2" y="136">C</text>
<text x="408.2" y="136">C</text>
<text x="10.2" y="186">D</text>
<text x="408.2" y="186">D</text>
<text x="10.3" y="236">E</text>
<text x="408.3" y="236">E</text>
<text x="10.3" y="286">F</text>
<text x="35" y="287">1</text>
<text x="85" y="287">2</text>
<text x="135" y="287">3</text>
<text x="185" y="287">4</text>
<text x="235" y="287">5</text>
<text x="285" y="287">6</text>
<text x="335" y="287">7</text>
<text x="385" y="287">8</text>
<text x="408.3" y="286">F</text>
</g>
<g font-size="1.3" fill="#0000c2">
<text x="12.7" y="24.6">D5 and D3 OR the two inputs. Either can be plugged in alone or both at once.</text>
<text x="12.7" y="27.6">Meter the J1 pinout before the first plug-in. A wrong pinout can put battery on GND.</text>
<text x="142.2" y="24.6">TPSM53602 set to 5.0 V: RFBT 10k, RFBB 2.49k (datasheet Table 7-1). 1.4 MHz fixed.</text>
<text x="142.2" y="27.6">EN tied to VIN. AGND joins PGND at the module. Input 2 x 10u, output 2 x 47u.</text>
<text x="307.3" y="27.6">Hold BOOT, tap RESET for download mode. R21, R22 hold the GPIO2 and GPIO8 straps high.</text>
<text x="307.3" y="24.6">USB-C is the built-in USB serial and JTAG port: flash and print over one cable.</text>
<text x="307.3" y="30.6">UART0 (GPIO20/21) is not broken out. USB-C is the console.</text>
<text x="12.7" y="112.2">Route IN+ and IN- as Kelvin traces from the inside edge of each shunt pad.</text>
<text x="191.7" y="112.2">5V_LDO is fed by 5V through D2, or by USB through D4 and Q1.</text>
<text x="12.7" y="115.2">Addresses: U2 0x40, U3 0x41, U5 0x45.</text>
<text x="191.7" y="115.2">Q1's gate sits on the 5 V rail: robot or bench power on turns Q1 off, so USB only carries data.</text>
<text x="191.7" y="177">Test points are bare 3.4 x 1.8 mm copper pads, nothing to buy.</text>
<text x="191.7" y="180">Same land as a Keystone 5015, so a loop can be soldered on later.</text>
<text x="12.7" y="220.2">Separate 5.1k on each CC pin. USB D+/D- reach GPIO19/GPIO18 through 22 ohm R24, R25.</text>
<text x="191.7" y="259.4">Power flags (tell ERC these nets are driven)</text>
</g>
<g font-size="1.3" fill="#006464">
<text x="99.7" y="35.9">J2</text>
<text x="15.2" y="36.5">J1</text>
<text x="62.1" y="36.5">D5</text>
<text x="99.7" y="38.4">Bench 10-15V</text>
<text x="158.7" y="36.5">D1</text>
<text x="158.7" y="39.1">SMBJ16A</text>
<text x="258.3" y="36.5">LED2</text>
<text x="258.3" y="39.1">Green</text>
<text x="320" y="39.1">U4</text>
<text x="58.5" y="42.9">B340A</text>
<text x="91.9" y="48">GND</text>
<text x="122.2" y="48">F1</text>
<text x="164.3" y="45.4">GND</text>
<text x="178.8" y="48">C1</text>
<text x="196.3" y="48">C2</text>
<text x="214.1" y="48">C3</text>
<text x="231.9" y="48">C8</text>
<text x="244.8" y="42.9">R9</text>
<text x="244.8" y="45.4">2.2k</text>
<text x="254.5" y="45.4">GND</text>
<text x="285.5" y="48">R3</text>
<text x="320.5" y="42.9">3V3</text>
<text x="320.5" y="48">EN</text>
<text x="336.5" y="42.9">GPIO18/USB_D-</text>
<text x="336.5" y="45.4">GPIO19/USB_D+</text>
<text x="377.9" y="48">C12</text>
<text x="395.7" y="48">C13</text>
<text x="15.2" y="53">Smart port 4P4C</text>
<text x="122.2" y="50.5">1.5A hold</text>
<text x="178.8" y="50.5">47u 50V</text>
<text x="196.3" y="50.5">10u 50V</text>
<text x="214.1" y="50.5">10u 50V</text>
<text x="231.9" y="50.5">100n</text>
<text x="285.5" y="50.5">10k</text>
<text x="320.5" y="53">GPIO9/BOOT</text>
<text x="337.8" y="50.5">GPIO20/U0RXD</text>
<text x="338.1" y="53">GPIO21/U0TXD</text>
<text x="377.9" y="50.5">47u 10V</text>
<text x="395.7" y="50.5">100n</text>
<text x="65.9" y="55.6">D3</text>
<text x="173.2" y="59.4">GND</text>
<text x="191" y="59.4">GND</text>
<text x="208.8" y="59.4">GND</text>
<text x="226.5" y="59.4">GND</text>
<text x="258.8" y="59.4">R4</text>
<text x="320.5" y="58.1">GPIO2</text>
<text x="320.5" y="55.6">GPIO8</text>
<text x="346.6" y="58.1">GPIO4</text>
<text x="372.6" y="59.4">GND</text>
<text x="390.4" y="59.4">GND</text>
<text x="18.3" y="60.7">LED1</text>
<text x="18.3" y="63.2">Green</text>
<text x="62.4" y="61.9">B340A</text>
<text x="158.7" y="64.5">U1</text>
<text x="258.8" y="61.9">2.49k</text>
<text x="320.5" y="63.2">GPIO0</text>
<text x="320.5" y="65.7">GPIO1</text>
<text x="346.6" y="60.7">GPIO5</text>
<text x="346.6" y="63.2">GPIO6</text>
<text x="346.6" y="65.7">GPIO7</text>
<text x="14.4" y="69.5">GND</text>
<text x="92.4" y="67">R8</text>
<text x="92.4" y="69.5">10k</text>
<text x="159.2" y="68.3">VIN</text>
<text x="173.6" y="68.3">VOUT</text>
<text x="254.5" y="70.8">GND</text>
<text x="345.4" y="70.8">GPIO10</text>
<text x="159.2" y="73.4">EN</text>
<text x="171.9" y="75.9">PGOOD</text>
<text x="176" y="73.4">FB</text>
<text x="202.7" y="75.9">C4</text>
<text x="220.5" y="75.9">C5</text>
<text x="346.6" y="73.4">GPIO3</text>
<text x="377.9" y="74.6">C15</text>
<text x="377.9" y="77.2">100n</text>
<text x="390.9" y="74.6">R17</text>
<text x="390.9" y="77.2">10k</text>
<text x="404.6" y="73.4">C9</text>
<text x="404.6" y="75.9">1u</text>
<text x="174.9" y="78.4">V5V</text>
<text x="202.7" y="78.4">47u 10V</text>
<text x="220.5" y="78.4">47u 10V</text>
<text x="164.8" y="84.6" transform="rotate(-90 164.8 84.6)">AGND</text>
<text x="175" y="84.6" transform="rotate(-90 175 84.6)">PGND</text>
<text x="176" y="88.6">TPSM53602</text>
<text x="197.3" y="87.3">GND</text>
<text x="215.1" y="87.3">GND</text>
<text x="337.5" y="84.6" transform="rotate(-90 337.5 84.6)">GND</text>
<text x="338.5" y="88.6">ESP32-C3-MINI-1U-N4X</text>
<text x="372.6" y="86.1">GND</text>
<text x="399.3" y="84.8">GND</text>
<text x="161.8" y="94.9">GND</text>
<text x="171.9" y="94.9">GND</text>
<text x="334.5" y="94.9">GND</text>
<text x="380.5" y="92.7">SW1</text>
<text x="380.5" y="95.2">RESET</text>
<text x="402.3" y="100">R21</text>
<text x="319.5" y="102.8">SW2</text>
<text x="319.5" y="105.4">BOOT</text>
<text x="389.1" y="103.8">GND</text>
<text x="402.3" y="102.6">10k</text>
<text x="328.1" y="114">GND</text>
<text x="341.4" y="110.2">R22</text>
<text x="341.4" y="112.7">10k</text>
<text x="354.1" y="110.2">R23</text>
<text x="354.1" y="112.7">10k</text>
<text x="200.5" y="124.2">D2</text>
<text x="254" y="123.5">U6</text>
<text x="43.2" y="130.5">U2</text>
<text x="83.3" y="131.8">C6</text>
<text x="120.6" y="130.5">U3</text>
<text x="160.8" y="131.8">C7</text>
<text x="198.1" y="130.5">SS14</text>
<text x="254.2" y="126.7">VI</text>
<text x="260" y="130.6" transform="rotate(-90 260 130.6)">GND</text>
<text x="261.3" y="126.7">VO</text>
<text x="18.8" y="134.3">R1</text>
<text x="18.8" y="136.9">20m 1%</text>
<text x="43.7" y="134.3">Vbus</text>
<text x="51.8" y="133.8" transform="rotate(-90 51.8 133.8)">VS</text>
<text x="55.4" y="134.3">A1</text>
<text x="55.4" y="136.9">A0</text>
<text x="83.3" y="134.3">100n</text>
<text x="96.3" y="135.6">R2</text>
<text x="121.1" y="134.3">Vbus</text>
<text x="129.2" y="133.8" transform="rotate(-90 129.2 133.8)">VS</text>
<text x="132.9" y="134.3">A1</text>
<text x="132.9" y="136.9">A0</text>
<text x="160.8" y="134.3">100n</text>
<text x="173.7" y="135.6">R12</text>
<text x="229.3" y="135.6">C10</text>
<text x="261.1" y="134.3">MCP1826S-3302E</text>
<text x="287.8" y="135.6">C11</text>
<text x="54.1" y="141.9">SDA</text>
<text x="68.5" y="140.7">GND</text>
<text x="77.9" y="143.2">GND</text>
<text x="96.3" y="138.1">20m 1%</text>
<text x="131.6" y="141.9">SDA</text>
<text x="145.9" y="138.1">GND</text>
<text x="155.4" y="143.2">GND</text>
<text x="173.7" y="138.1">50m 1%</text>
<text x="229.3" y="138.1">10u 50V</text>
<text x="257" y="140.7">GND</text>
<text x="287.8" y="138.1">47u 10V</text>
<text x="43.7" y="147">Vin-</text>
<text x="43.7" y="144.5">Vin+</text>
<text x="53.3" y="149.6">Alert</text>
<text x="54.2" y="144.5">SCL</text>
<text x="121.1" y="147">Vin-</text>
<text x="121.1" y="144.5">Vin+</text>
<text x="130.8" y="149.6">Alert</text>
<text x="131.6" y="144.5">SCL</text>
<text x="224" y="147">GND</text>
<text x="282.4" y="147">GND</text>
<text x="51.8" y="150.6" transform="rotate(-90 51.8 150.6)">GND</text>
<text x="52.8" y="154.6">INA226 0x40</text>
<text x="129.2" y="150.6" transform="rotate(-90 129.2 150.6)">GND</text>
<text x="130.3" y="154.6">INA226 0x41</text>
<text x="48.7" y="161">GND</text>
<text x="83.3" y="158.4">C14</text>
<text x="83.3" y="161">100n</text>
<text x="126.2" y="161">GND</text>
<text x="77.9" y="169.9">GND</text>
<text x="29.2" y="175">U5</text>
<text x="29.7" y="178.8">Vbus</text>
<text x="37.8" y="178.3" transform="rotate(-90 37.8 178.3)">VS</text>
<text x="41.4" y="178.8">A1</text>
<text x="41.4" y="181.3">A0</text>
<text x="29.7" y="191.5">Vin-</text>
<text x="29.7" y="188.9">Vin+</text>
<text x="40.1" y="186.4">SDA</text>
<text x="40.2" y="188.9">SCL</text>
<text x="197.6" y="190.2">TP1</text>
<text x="211.6" y="190.2">TP2</text>
<text x="228.1" y="190.2">TP3</text>
<text x="239.5" y="190.2">TP4</text>
<text x="250.9" y="190.2">TP5</text>
<text x="262.4" y="190.2">TP6</text>
<text x="273.8" y="190.2">TP8</text>
<text x="285.7" y="188.9">H1</text>
<text x="365.7" y="190.2">J3</text>
<text x="37.8" y="195.1" transform="rotate(-90 37.8 195.1)">GND</text>
<text x="39.4" y="194">Alert</text>
<text x="197.6" y="192.7">VPORT</text>
<text x="211.6" y="192.7">VIN_MOD</text>
<text x="228.1" y="192.7">5V</text>
<text x="239.5" y="192.7">3V3</text>
<text x="246.9" y="197.8">GND</text>
<text x="250.9" y="192.7">GND</text>
<text x="258.3" y="197.8">GND</text>
<text x="262.4" y="192.7">GND</text>
<text x="273.8" y="192.7">RS485_A</text>
<text x="285.7" y="195.3">#8-32</text>
<text x="313.4" y="197.8">R5</text>
<text x="326.1" y="197.8">R6</text>
<text x="338.8" y="197.8">R7</text>
<text x="346.5" y="192.7">GND</text>
<text x="365.7" y="192.7">STEMMA QT</text>
<text x="38.8" y="199.1">INA226 0x45</text>
<text x="236.2" y="202.9">H2</text>
<text x="246.4" y="202.9">H3</text>
<text x="256.5" y="202.9">H4</text>
<text x="313.4" y="200.4">4.7k</text>
<text x="326.1" y="200.4">4.7k</text>
<text x="338.8" y="200.4">10k</text>
<text x="384.5" y="201.6">R20</text>
<text x="34.8" y="205.4">GND</text>
<text x="197.6" y="205.4">TP9</text>
<text x="197.6" y="208">RS485_B</text>
<text x="228.1" y="205.4">TP10</text>
<text x="228.1" y="208">PGOOD</text>
<text x="236.2" y="209.2">#8-32</text>
<text x="246.4" y="209.2">#8-32</text>
<text x="256.5" y="209.2">#8-32</text>
<text x="361.2" y="208">GND</text>
<text x="384.5" y="204.2">1k</text>
<text x="312.9" y="215.6">LED3</text>
<text x="345.4" y="215.6">J6</text>
<text x="368.3" y="215.6">J9</text>
<text x="312.9" y="218.1">Green</text>
<text x="345.4" y="218.1">5V OUT</text>
<text x="368.3" y="218.1">3V3 OUT</text>
<text x="309.1" y="224.5">GND</text>
<text x="337" y="227">GND</text>
<text x="359.9" y="227">GND</text>
<text x="15.2" y="229.6">J7</text>
<text x="133.2" y="229.6">D4</text>
<text x="30.7" y="234.6">VBUS</text>
<text x="31.8" y="239.7">CC1</text>
<text x="63.2" y="237.2">R14</text>
<text x="63.2" y="239.7">5.1k</text>
<text x="77.2" y="237.2">R15</text>
<text x="77.2" y="239.7">5.1k</text>
<text x="104.7" y="238.2">U7</text>
<text x="130.8" y="235.9">SS14</text>
<text x="162.3" y="236.9">Q1</text>
<text x="31.8" y="242.3">CC2</text>
<text x="104.7" y="240.7">USBLC6-2SC6</text>
<text x="32.7" y="247.3">D-</text>
<text x="32.7" y="249.9">D-</text>
<text x="58.9" y="248.6">GND</text>
<text x="72.9" y="248.6">GND</text>
<text x="172.2" y="251.4">AO3401A</text>
<text x="32.7" y="252.4">D+</text>
<text x="32.7" y="255">D+</text>
<text x="125.5" y="255">R24</text>
<text x="125.5" y="257.5">22</text>
<text x="138.2" y="255">R25</text>
<text x="138.2" y="257.5">22</text>
<text x="30.6" y="262.6">SBU1</text>
<text x="99.5" y="258.8">GND</text>
<text x="20" y="265.7" transform="rotate(-90 20 265.7)">SHIELD</text>
<text x="27.6" y="265.7" transform="rotate(-90 27.6 265.7)">GND</text>
<text x="30.6" y="265.1">SBU2</text>
<text x="192" y="265.1">PWR_FLAG PWR_FLAG PWR_FLAG PWR_FLAG PWR_FLAG PWR_FLAG PWR_FLAG PWR_FLAG PWR_FLAG</text>
<text x="28.7" y="271.5">USB-C</text>
<text x="194.8" y="275.3">GND</text>
<text x="17" y="279.1">GND</text>
<text x="24.6" y="279.1">GND</text>
</g>
<g font-size="1.3" fill="#a90000">
<text x="31" y="41.8">3</text>
<text x="31" y="39.2">4</text>
<text x="97.7" y="40.5">1</text>
<text x="318" y="41.8">3</text>
<text x="353" y="41.8">26</text>
<text x="31" y="46.9">1</text>
<text x="31" y="44.3">2</text>
<text x="97.7" y="43">2</text>
<text x="318" y="46.9">8</text>
<text x="353" y="44.3">27</text>
<text x="317.4" y="51.9">23</text>
<text x="353" y="49.4">30</text>
<text x="353" y="51.9">31</text>
<text x="317.4" y="54.5">22</text>
<text x="318" y="57">5</text>
<text x="353" y="57">18</text>
<text x="353" y="59.6">19</text>
<text x="317.4" y="62.1">12</text>
<text x="317.4" y="64.6">13</text>
<text x="353" y="62.1">20</text>
<text x="353" y="64.6">21</text>
<text x="156.7" y="67.2">1</text>
<text x="179.6" y="67.2">7</text>
<text x="353" y="69.7">16</text>
<text x="156.7" y="72.3">2</text>
<text x="179" y="77.3">13</text>
<text x="179.6" y="74.8">6</text>
<text x="179.6" y="72.3">9</text>
<text x="353.6" y="72.3">6</text>
<text x="163.7" y="87.7" transform="rotate(-90 163.7 87.7)">12</text>
<text x="173.9" y="87.7" transform="rotate(-90 173.9 87.7)">15</text>
<text x="336.4" y="87.1" transform="rotate(-90 336.4 87.1)">1</text>
<text x="252" y="125.6">1</text>
<text x="264.7" y="125.6">3</text>
<text x="50.7" y="130.3" transform="rotate(-90 50.7 130.3)">6</text>
<text x="128.1" y="130.3" transform="rotate(-90 128.1 130.3)">6</text>
<text x="41.2" y="133.2">8</text>
<text x="59" y="133.2">1</text>
<text x="59" y="135.8">2</text>
<text x="118.6" y="133.2">8</text>
<text x="136.4" y="133.2">1</text>
<text x="136.4" y="135.8">2</text>
<text x="258.9" y="132.8" transform="rotate(-90 258.9 132.8)">2</text>
<text x="40.6" y="143.4">10</text>
<text x="59" y="140.8">4</text>
<text x="59" y="143.4">5</text>
<text x="118" y="143.4">10</text>
<text x="136.4" y="140.8">4</text>
<text x="136.4" y="143.4">5</text>
<text x="41.2" y="145.9">9</text>
<text x="59" y="148.5">3</text>
<text x="118.6" y="145.9">9</text>
<text x="136.4" y="148.5">3</text>
<text x="50.7" y="153.1" transform="rotate(-90 50.7 153.1)">7</text>
<text x="128.1" y="153.1" transform="rotate(-90 128.1 153.1)">7</text>
<text x="27.2" y="177.7">8</text>
<text x="36.7" y="174.7" transform="rotate(-90 36.7 174.7)">6</text>
<text x="45" y="177.7">1</text>
<text x="45" y="180.2">2</text>
<text x="45" y="185.3">4</text>
<text x="26.6" y="187.8">10</text>
<text x="27.2" y="190.4">9</text>
<text x="45" y="187.8">5</text>
<text x="359.3" y="187.8">1</text>
<text x="359.3" y="190.4">2</text>
<text x="36.7" y="197.6" transform="rotate(-90 36.7 197.6)">7</text>
<text x="45" y="192.9">3</text>
<text x="359.3" y="192.9">3</text>
<text x="359.3" y="195.4">4</text>
<text x="363.1" y="200.6" transform="rotate(-90 363.1 200.6)">MP</text>
<text x="342.8" y="219.6">1</text>
<text x="365.7" y="219.6">1</text>
<text x="342.8" y="222.1">2</text>
<text x="365.7" y="222.1">2</text>
<text x="38.1" y="233.5">A4</text>
<text x="38.1" y="238.6">A5</text>
<text x="170" y="239.5" transform="rotate(-90 170 239.5)">3</text>
<text x="38" y="241.2">B5</text>
<text x="97.1" y="243.7">1</text>
<text x="101.5" y="240.8" transform="rotate(-90 101.5 240.8)">5</text>
<text x="104.7" y="243.7">6</text>
<text x="163.1" y="242.4">1</text>
<text x="38" y="248.8">B7</text>
<text x="38.1" y="251.3">A6</text>
<text x="38.1" y="246.2">A7</text>
<text x="97.1" y="246.2">3</text>
<text x="101.5" y="250.9" transform="rotate(-90 101.5 250.9)">2</text>
<text x="104.7" y="246.2">4</text>
<text x="170" y="247.1" transform="rotate(-90 170 247.1)">2</text>
<text x="38" y="253.9">B6</text>
<text x="38.1" y="261.5">A8</text>
<text x="38" y="264">B8</text>
<text x="18.9" y="270.6" transform="rotate(-90 18.9 270.6)">S1</text>
<text x="26.5" y="270.5" transform="rotate(-90 26.5 270.5)">A1</text>
</g>
<g font-size="1.3" fill="#0f0f0f">
<text x="35.5" y="39.2">VPORT</text>
<text x="53.5" y="38">VPORT</text>
<text x="72.4" y="38">VIN_OR</text>
<text x="84.5" y="40.5">BENCH_IN</text>
<text x="119.3" y="41.9" transform="rotate(-90 119.3 41.9)">VIN_OR</text>
<text x="145.4" y="40.5">VIN_MOD</text>
<text x="175.1" y="41.9" transform="rotate(-90 175.1 41.9)">VIN_MOD</text>
<text x="192.9" y="41.9" transform="rotate(-90 192.9 41.9)">VIN_MOD</text>
<text x="210.7" y="41.9" transform="rotate(-90 210.7 41.9)">VIN_MOD</text>
<text x="228.5" y="41.9" transform="rotate(-90 228.5 41.9)">VIN_MOD</text>
<text x="242.4" y="36.9" transform="rotate(-90 242.4 36.9)">5V</text>
<text x="269.2" y="40.5">LED2_A</text>
<text x="283.1" y="41.9" transform="rotate(-90 283.1 41.9)">5V_MOD</text>
<text x="311.2" y="41.8">3V3</text>
<text x="358.1" y="41.8">C3_DN</text>
<text x="374.5" y="41.9" transform="rotate(-90 374.5 41.9)">3V3</text>
<text x="392.3" y="41.9" transform="rotate(-90 392.3 41.9)">3V3</text>
<text x="35.5" y="46.9">RS485_A GND</text>
<text x="35.5" y="44.3">RS485_B</text>
<text x="312.3" y="46.9">EN</text>
<text x="358.1" y="44.3">C3_DP</text>
<text x="256.4" y="53.4" transform="rotate(-90 256.4 53.4)">FB</text>
<text x="309.8" y="51.9">BOOT</text>
<text x="54" y="57">BENCH_IN</text>
<text x="76.2" y="57">VIN_OR</text>
<text x="242.4" y="56.5" transform="rotate(-90 242.4 56.5)">LED2_A</text>
<text x="283.1" y="57.2" transform="rotate(-90 283.1 57.2)">FB</text>
<text x="311.6" y="54.5">IO8</text>
<text x="311.6" y="57">IO2</text>
<text x="358.1" y="57">SDA</text>
<text x="358.1" y="59.6">SCL</text>
<text x="29.2" y="64.6">LED1_A</text>
<text x="90" y="61" transform="rotate(-90 90 61)">VIN_OR</text>
<text x="119.3" y="60.7" transform="rotate(-90 119.3 60.7)">VFUSE</text>
<text x="145.4" y="67.2">VIN_MOD</text>
<text x="184.1" y="67.2">5V_MOD</text>
<text x="199.3" y="69.9" transform="rotate(-90 199.3 69.9)">5V_MOD</text>
<text x="217" y="69.9" transform="rotate(-90 217 69.9)">5V_MOD</text>
<text x="358.1" y="69.7">LED_STAT</text>
<text x="374.5" y="68.6" transform="rotate(-90 374.5 68.6)">3V3</text>
<text x="388.5" y="68.6" transform="rotate(-90 388.5 68.6)">3V3</text>
<text x="401.2" y="67.3" transform="rotate(-90 401.2 67.3)">EN</text>
<text x="145.4" y="72.3">VIN_MOD</text>
<text x="184.1" y="74.8">PGOOD</text>
<text x="184.1" y="72.3">FB</text>
<text x="358.1" y="72.3">PGOOD</text>
<text x="90" y="80.6" transform="rotate(-90 90 80.6)">LED1_A</text>
<text x="388.5" y="84" transform="rotate(-90 388.5 84)">EN</text>
<text x="399.9" y="94" transform="rotate(-90 399.9 94)">3V3</text>
<text x="373.2" y="98.9">EN</text>
<text x="339" y="104.2" transform="rotate(-90 339 104.2)">3V3</text>
<text x="351.7" y="104.2" transform="rotate(-90 351.7 104.2)">3V3</text>
<text x="309.8" y="109.1">BOOT</text>
<text x="399.9" y="110.1" transform="rotate(-90 399.9 110.1)">IO2</text>
<text x="50.7" y="125.8" transform="rotate(-90 50.7 125.8)">3V3</text>
<text x="79.9" y="125.8" transform="rotate(-90 79.9 125.8)">3V3</text>
<text x="128.1" y="125.8" transform="rotate(-90 128.1 125.8)">3V3</text>
<text x="157.4" y="125.8" transform="rotate(-90 157.4 125.8)">3V3</text>
<text x="195.6" y="125.6">5V</text>
<text x="210.8" y="125.6">5V_LDO</text>
<text x="241.8" y="125.6">5V_LDO</text>
<text x="269.2" y="125.6">3V3_LDO</text>
<text x="339" y="120.2" transform="rotate(-90 339 120.2)">IO8</text>
<text x="351.7" y="122" transform="rotate(-90 351.7 122)">BOOT</text>
<text x="16.4" y="128.3" transform="rotate(-90 16.4 128.3)">VFUSE</text>
<text x="93.9" y="129.6" transform="rotate(-90 93.9 129.6)">5V_MOD</text>
<text x="171.3" y="129.6" transform="rotate(-90 171.3 129.6)">3V3_LDO</text>
<text x="225.9" y="129.6" transform="rotate(-90 225.9 129.6)">5V_LDO</text>
<text x="284.4" y="129.6" transform="rotate(-90 284.4 129.6)">3V3_LDO</text>
<text x="29.8" y="133.2">VIN_MOD</text>
<text x="113" y="133.2">5V</text>
<text x="140.9" y="135.8">3V3</text>
<text x="32" y="143.4">VFUSE</text>
<text x="63.5" y="143.4">SCL</text>
<text x="63.5" y="140.8">SDA</text>
<text x="108" y="143.4">5V_MOD</text>
<text x="140.9" y="143.4">SCL</text>
<text x="140.9" y="140.8">SDA</text>
<text x="16.4" y="149.2" transform="rotate(-90 16.4 149.2)">VIN_MOD</text>
<text x="29.8" y="145.9">VIN_MOD</text>
<text x="93.9" y="144.8" transform="rotate(-90 93.9 144.8)">5V</text>
<text x="113" y="145.9">5V</text>
<text x="171.3" y="146" transform="rotate(-90 171.3 146)">3V3</text>
<text x="79.9" y="152.4" transform="rotate(-90 79.9 152.4)">3V3</text>
<text x="36.7" y="170.2" transform="rotate(-90 36.7 170.2)">3V3</text>
<text x="20.4" y="177.7">3V3</text>
<text x="49.5" y="177.7">3V3</text>
<text x="49.5" y="185.3">SDA</text>
<text x="49.5" y="180.2">3V3</text>
<text x="15.8" y="187.8">3V3_LDO</text>
<text x="20.4" y="190.4">3V3</text>
<text x="49.5" y="187.8">SCL</text>
<text x="311" y="191.8" transform="rotate(-90 311 191.8)">3V3</text>
<text x="323.7" y="191.8" transform="rotate(-90 323.7 191.8)">3V3</text>
<text x="336.4" y="191.8" transform="rotate(-90 336.4 191.8)">3V3</text>
<text x="351.9" y="190.4">3V3</text>
<text x="225.9" y="195.6" transform="rotate(-90 225.9 195.6)">5V</text>
<text x="237.4" y="196.8" transform="rotate(-90 237.4 196.8)">3V3</text>
<text x="351.8" y="192.9">SDA</text>
<text x="351.9" y="195.5">SCL</text>
<text x="382.1" y="195.6" transform="rotate(-90 382.1 195.6)">LED_STAT</text>
<text x="195.5" y="199.2" transform="rotate(-90 195.5 199.2)">VPORT</text>
<text x="209.4" y="201.3" transform="rotate(-90 209.4 201.3)">VIN_MOD</text>
<text x="271.7" y="201.4" transform="rotate(-90 271.7 201.4)">RS485_A</text>
<text x="311" y="208.3" transform="rotate(-90 311 208.3)">SDA</text>
<text x="323.7" y="208.2" transform="rotate(-90 323.7 208.2)">SCL</text>
<text x="225.9" y="215" transform="rotate(-90 225.9 215)">PGOOD</text>
<text x="336.4" y="211.2" transform="rotate(-90 336.4 211.2)">PGOOD</text>
<text x="382.1" y="215.2" transform="rotate(-90 382.1 215.2)">LED3_A</text>
<text x="195.5" y="216.9" transform="rotate(-90 195.5 216.9)">RS485_B</text>
<text x="323.8" y="219.6">LED3_A</text>
<text x="336.6" y="219.6">5V</text>
<text x="358.2" y="219.6">3V3</text>
<text x="44.4" y="233.6">VBUS_USB</text>
<text x="60.8" y="231.2" transform="rotate(-90 60.8 231.2)">CC1</text>
<text x="74.8" y="231.2" transform="rotate(-90 74.8 231.2)">CC2</text>
<text x="120.9" y="231">VBUS_USB</text>
<text x="143.5" y="231">USB_PWR</text>
<text x="44.4" y="238.6">CC1</text>
<text x="101.5" y="236.2" transform="rotate(-90 101.5 236.2)">VBUS_USB</text>
<text x="170.1" y="235" transform="rotate(-90 170.1 235)">USB_PWR</text>
<text x="44.4" y="241.2">CC2</text>
<text x="86.4" y="243.7">USB_DP</text>
<text x="109.2" y="243.7">USB_DP</text>
<text x="157.5" y="242.4">5V</text>
<text x="44.4" y="248.8">USB_DN</text>
<text x="44.4" y="251.3">USB_DP</text>
<text x="44.4" y="246.3">USB_DN</text>
<text x="86.4" y="246.3">USB_DN</text>
<text x="109.2" y="246.3">USB_DN</text>
<text x="123.1" y="248.9" transform="rotate(-90 123.1 248.9)">USB_DP</text>
<text x="135.8" y="248.9" transform="rotate(-90 135.8 248.9)">USB_DN</text>
<text x="44.4" y="253.9">USB_DP</text>
<text x="170.1" y="257.3" transform="rotate(-90 170.1 257.3)">5V_LDO</text>
<text x="123.1" y="267.8" transform="rotate(-90 123.1 267.8)">C3_DP</text>
<text x="135.8" y="267.9" transform="rotate(-90 135.8 267.9)">C3_DN</text>
<text x="247.5" y="273" transform="rotate(-90 247.5 273)">5V</text>
<text x="267.8" y="274.2" transform="rotate(-90 267.8 274.2)">3V3</text>
<text x="206.9" y="276.7" transform="rotate(-90 206.9 276.7)">VPORT</text>
<text x="217" y="280" transform="rotate(-90 217 280)">BENCH_IN</text>
<text x="227.2" y="277.3" transform="rotate(-90 227.2 277.3)">VIN_OR</text>
<text x="237.4" y="278.8" transform="rotate(-90 237.4 278.8)">VIN_MOD</text>
<text x="257.7" y="277.6" transform="rotate(-90 257.7 277.6)">5V_LDO</text>
<text x="278" y="280.4" transform="rotate(-90 278 280.4)">VBUS_USB</text>
</g>
<text font-size=".4" fill="#840000" x="361.9" y="197.5">Mounting</text>
</svg>
